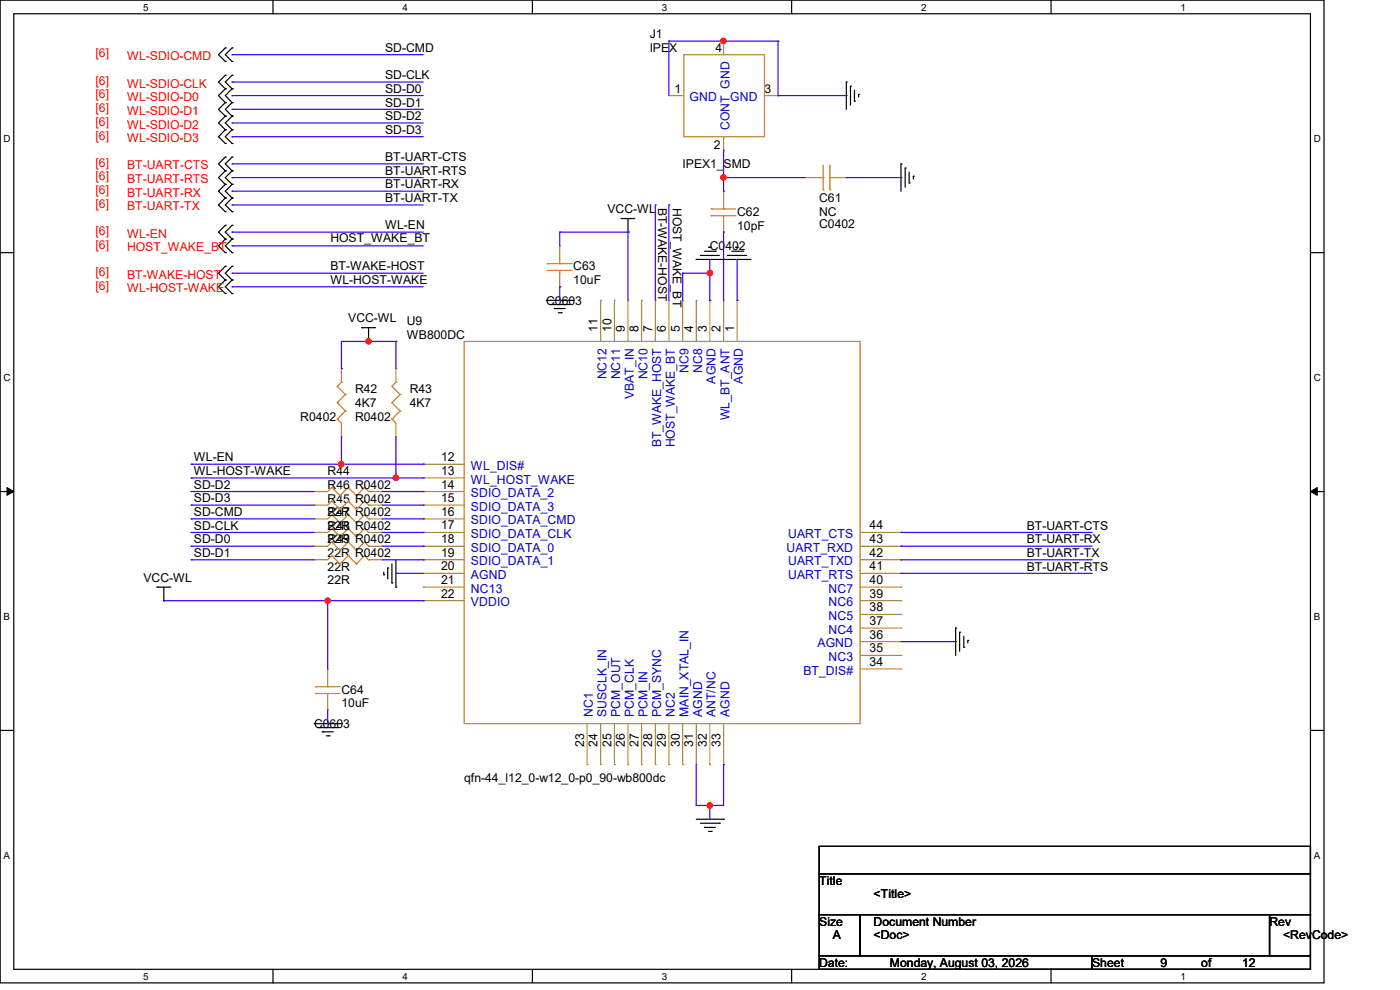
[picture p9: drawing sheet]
<svg xmlns="http://www.w3.org/2000/svg" width="297mm" height="210mm" viewBox="0 0 297 210" stroke-linecap="round" stroke-linejoin="round" font-family="sans-serif">
<g fill="none" stroke="#000" stroke-width=".25">
<path d="M0 0h280.9v208.5h-280.9zM2.9 2.9h275.1v202.7h-275.1zM47.8 10.2h.1M47.8 13h.1M47.8 16h.1M47.8 18.8h.1M47.8 10.2l-1.4 1.4 1.4 1.4M47.8 16l-1.4 1.4 1.4 1.4M47.8 18.8l-1.4 1.5 1.4 1.5M49.2 10.2h.1M49.2 13h.1M49.2 16h.1"/>
<path d="M49.2 18.8h.1M49.2 10.2l-1.4 1.4 1.4 1.4M49.2 16l-1.4 1.4 1.4 1.4M49.2 18.8l-1.4 1.5 1.4 1.5M57.9 0v2.9M112.9 0v2.9M167.9 0v2.9M179.5 17.4h.1M179.5 17.4v5.8M180.4 18.3h.1M180.4 18.3v4M181.3 19.1v2.4"/>
<path d="M223 0v2.9M47.8 21.8h.1M47.8 24.6h.1M47.8 27.5h.1M47.8 30.4h.1M47.8 33.3h.1M47.8 36.2h.1M47.8 39.1h.1M47.8 21.8l-1.4 1.4 1.4 1.4M47.8 24.6l-1.4 1.5 1.4 1.4M47.8 27.5l-1.4 1.5 1.4 1.4M47.8 33.3l-1.4 1.5 1.4 1.4"/>
<path d="M47.8 36.2l-1.4 1.5 1.4 1.4M47.8 39.1l-1.4 1.5 1.4 1.4M49.2 21.8h.1M49.2 24.6h.1M49.2 27.5h.1M49.2 30.4h.1M49.2 33.3h.1M49.2 36.2h.1M49.2 39.1h.1M49.2 21.8l-1.4 1.4 1.4 1.4M49.2 24.6l-1.4 1.5 1.4 1.4M49.2 27.5l-1.4 1.5 1.4 1.4"/>
<path d="M49.2 33.3l-1.4 1.5 1.4 1.4M49.2 36.2l-1.4 1.5 1.4 1.4M49.2 39.1l-1.4 1.5 1.4 1.4M181.3 21.5h.1M182.2 20h.1M182.2 20v.6M191.1 34.8h.1M191.1 34.8v5.8M192 35.6h.1M192 35.6v4.1M192.9 38.8h.1M192.9 36.5v2.3"/>
<path d="M193.8 37.4h.1M193.8 37.4v.6M0 53.6h2.9M47.8 47.8h.1M47.8 50.7h.1M47.8 53.6h.1M47.8 42h.1M47.8 44.9h.1M47.8 56.5h.1M47.8 59.4h.1M47.8 47.8l-1.4 1.4 1.4 1.5M47.8 50.7l-1.4 1.5 1.4 1.4"/>
<path d="M47.8 42l-1.4 1.5 1.4 1.4M47.8 56.5l-1.4 1.5 1.4 1.4M47.8 59.4l-1.4 1.4 1.4 1.5M49.2 47.8h.1M49.2 50.7h.1M49.2 53.6h.1M49.2 42h.1M49.2 44.9h.1M49.2 56.5h.1M49.2 59.4h.1M49.2 47.8l-1.4 1.4 1.4 1.5M49.2 50.7l-1.4 1.5 1.4 1.4"/>
<path d="M49.2 42l-1.4 1.5 1.4 1.4M49.2 56.5l-1.4 1.5 1.4 1.4M49.2 59.4l-1.4 1.4 1.4 1.5M131.8 46.4h.1M131.8 46.4h2.9M133.2 49.2h.1M133.2 46.4v2.8M147.7 55h.1M147.7 55h11.6M148.6 54.2h.1M148.6 54.2h4M149.4 53.3h2.4"/>
<path d="M150.3 52.5h.1M150.3 52.5h.6M151.8 53.3h.1M153.5 55h.1M154.3 54.2h.1M154.3 54.2h4.1M155.2 53.3h2.4M156.1 52.5h.1M156.1 52.5h.6M157.6 53.3h.1M278 53.6h2.9M47.8 62.3h.1"/>
<path d="M49.2 62.3h.1M76.8 69.5h.1M76.8 69.5h2.9M78.2 72.4h.1M78.2 69.5v2.9M115.9 63.7h5.7M116.7 64.6h4.1M117.6 65.4h.1M117.6 65.4h2.3M118.4 66.3h.6M119 66.3h.1M120.8 64.6h.1"/>
<path d="M121.6 63.7h.1M0 104.3h2.9M83.1 119.6v4.1M84 118.7v5.8M278 104.3h2.9M33.3 124.5h.1M33.3 124.5h2.9M34.8 127.4h.1M34.8 124.5v2.9M81.4 121.9h.1M81.4 121.4v.5M82.3 120.5h.1"/>
<path d="M82.3 120.5v2.3M83.1 123.7h.1M84 124.5h.1M202.7 133.2h.1M202.7 133.2v5.8M203.6 134.1h.1M203.6 134.1v4M204.5 137.3h.1M204.5 135v2.3M205.3 135.8h.1M205.3 135.8v.6M0 154.9h2.9"/>
<path d="M66.6 153.5h5.8M67.5 154.3h4M68.4 155.2h.1M68.4 155.2h2.3M69.2 156.1h.6M69.8 156.1h.1M71.5 154.3h.1M72.4 153.5h.1M278 154.9h2.9M147.7 173.8h5.8M148.6 174.6h4M149.4 175.5h.1"/>
<path d="M149.4 175.5h2.4M150.3 176.4h.6M150.9 176.4h.1M152.6 174.6h.1M153.5 173.8h.1M173.8 179.5h104.2v5.8h-104.2zM173.8 185.3h104.2v8.7h-104.2zM173.8 194h8.7v8.7h-8.7zM182.5 194h86.8v8.7h-86.8zM269.3 194h8.7v8.7h-8.7zM57.9 205.6v2.9M112.9 205.6v2.9"/>
<path d="M167.9 205.6v2.9M173.8 202.7h57.9v2.9h-57.9zM223 205.6v2.9M231.7 202.7h46.3v2.9h-46.3z"/>
</g>
<path d="M1.5 103.4l1.4 .9-1.4 .8zM278 104.3l1.4-.9v1.7z" fill="#000"/>
<path d="M1.5 103.4l1.4 .9-1.4 .8zM278 104.3l1.4-.9v1.7z" fill="none" stroke="#000" stroke-width=".21"/>
<g fill="none" stroke="#cc8006" stroke-width=".25">
<path d="M145.1 11.6h17.1v17.4h-17.1zM173.8 37.7h.8M174.6 37.7h.1M174.6 35.1v5.2M176.1 37.7h.1M176.1 37.7h.6M176.1 35.1v5.2M116.1 55.9h.1M116.1 57.4h.1M116.1 55.9h5.3M116.1 57.4h5.3M118.7 57.4h.1"/>
<path d="M118.7 55.9h.1M118.7 55v.9M118.7 57.4v.6M150.9 44.3h.1M150.9 45.8h.1M150.9 44.3h5.2M150.9 45.8h5.2M153.5 45.8h.1M153.5 44.3h.1M153.5 43.5v.8M153.5 45.8v.6M174.6 40.3h.1"/>
<path d="M176.1 40.3h.1M98.5 72.4h84v81.1h-84zM71.5 88.9h.1M71.5 85.4h.1M71.5 82h.1M71.5 88.9l.9 .9M71.5 85.4l1.8 1.8M71.5 82l1.8 1.7M72.4 81.1h.1M72.4 81.1l-.9 .9M73.3 87.2h.1M73.3 83.7h.1"/>
<path d="M73.3 87.2l-1.8 1.7M73.3 83.7l-1.8 1.7M83.1 88.9h.1M83.1 85.4h.1M83.1 82h.1M83.1 88.9l.9 .9M83.1 85.4l1.8 1.8M83.1 82l1.8 1.7M84 81.1h.1M84 81.1l-.9 .9M84.9 87.2h.1M84.9 83.7h.1"/>
<path d="M84.9 87.2l-1.8 1.7M84.9 83.7l-1.8 1.7M70.4 109.2h.1M70.4 112.1h.1M70.4 115h.1M70.4 117.9h.1M70.4 103.4h.1M70.4 106.3h.1M70.4 109.2l-.9 .9M70.4 109.2l1.7 1.7M70.4 112.1l-.9 .8M70.4 112.1l1.7 1.7"/>
<path d="M70.4 115l-.9 .9M70.4 115l1.7 1.7M70.4 117.9l-.9 .8M70.4 117.9l1.7 1.7M70.4 103.4l-.9 .9M70.4 103.4l1.7 1.8M70.4 106.3l-.9 .8M70.4 106.3l1.7 1.7M72.1 110.9h.1M72.1 113.8h.1M72.1 116.7h.1M72.1 119.6h.1"/>
<path d="M72.1 105.2h.1M72.1 108h.1M73.9 109.2h.1M73.9 112.1h.1M73.9 115h.1M73.9 117.9h.1M73.9 103.4h.1M73.9 106.3h.1M73.9 109.2l-1.8 1.7M73.9 109.2l1.7 1.7M73.9 112.1l-1.8 1.7M73.9 112.1l1.7 1.7"/>
<path d="M73.9 115l-1.8 1.7M73.9 115l1.7 1.7M73.9 117.9l-1.8 1.7M73.9 117.9l1.7 1.7M73.9 103.4l-1.8 1.8M73.9 103.4l1.7 1.8M73.9 106.3l-1.8 1.7M73.9 106.3l1.7 1.7M75.6 110.9h.1M75.6 113.8h.1M75.6 116.7h.1M75.6 119.6h.1"/>
<path d="M75.6 105.2h.1M75.6 108h.1M77.3 109.2h.1M77.3 112.1h.1M77.3 115h.1M77.3 117.9h.1M77.3 103.4h.1M77.3 106.3h.1M77.3 109.2l-1.7 1.7M77.3 109.2l.9 .9M77.3 112.1l-1.7 1.7M77.3 112.1l.9 .8"/>
<path d="M77.3 115l-1.7 1.7M77.3 115l.9 .9M77.3 117.9l-1.7 1.7M77.3 117.9l.9 .8M77.3 103.4l-1.7 1.8M77.3 103.4l.9 .9M77.3 106.3l-1.7 1.7M77.3 106.3l.9 .8M78.2 110.1h.1M78.2 112.9h.1M78.2 115.9h.1M78.2 118.7h.1"/>
<path d="M78.2 104.3h.1M78.2 107.1h.1M66.9 145.7h.1M66.9 147.1h.1M66.9 145.7h5.2M66.9 147.1h5.2M69.5 147.1h.1M69.5 145.7h.1M69.5 144.8v.9M69.5 147.1v.6"/>
</g>
<g fill="none" stroke="#a84" stroke-width=".25">
<path d="M153.5 8.7h.1M153.5 8.7v2.9M141.9 20.3h.1M141.9 20.3h2.9M153.5 31.9h.1M153.5 29v2.9M162.2 20.3h2.9M165.1 20.3h.1M170.9 37.7h.1M170.9 37.7h2.9M176.7 37.7h2.8M179.5 37.7h.1"/>
<path d="M118.7 52.2h.1M118.7 52.2v2.8M118.7 58v2.8M153.5 49.2h.1M153.5 40.6h.1M153.5 40.6v2.9M153.5 46.4v2.8M72.4 78.2h.1M72.4 78.2v2.9M84 78.2h.1M84 78.2v2.9M118.7 60.8h.1"/>
<path d="M127.4 63.7h.1M127.4 63.7v8.7M130.3 63.7h.1M130.3 63.7v8.7M133.2 63.7h.1M133.2 63.7v8.7M136.1 63.7h.1M136.1 63.7v8.7M139 63.7h.1M139 63.7v8.7M141.9 63.7h.1M141.9 63.7v8.7"/>
<path d="M144.8 63.7h.1M144.8 63.7v8.7M147.7 63.7h.1M147.7 63.7v8.7M150.6 63.7h.1M150.6 63.7v8.7M153.5 63.7h.1M153.5 63.7v8.7M156.4 63.7h.1M156.4 63.7v8.7M72.4 92.7h.1M72.4 89.8v2.9"/>
<path d="M84 92.7h.1M84 89.8v2.9M89.8 98.5h.1M89.8 98.5h8.7M66.6 110.1h.1M66.6 112.9h.1M66.6 115.9h.1M66.6 118.7h.1M66.6 104.3h.1M66.6 107.1h.1M66.6 110.1h2.9M66.6 112.9h2.9"/>
<path d="M66.6 115.9h2.9M66.6 118.7h2.9M66.6 104.3h2.9M66.6 107.1h2.9M78.2 110.1h2.9M78.2 112.9h2.9M78.2 115.9h2.9M78.2 118.7h2.9M78.2 104.3h2.9M78.2 107.1h2.9M81.1 110.1h.1M81.1 112.9h.1"/>
<path d="M81.1 115.9h.1M81.1 118.7h.1M81.1 104.3h.1M81.1 107.1h.1M89.8 115.9h.1M89.8 118.7h.1M89.8 104.3h.1M89.8 107.1h.1M89.8 112.9h.1M89.8 110.1h.1M89.8 101.4h.1M89.8 110.1h8.7"/>
<path d="M89.8 112.9h8.7M89.8 115.9h8.7M89.8 118.7h8.7M89.8 104.3h8.7M89.8 107.1h8.7M89.8 101.4h8.7M182.5 112.9h8.6M182.5 115.9h8.6M182.5 118.7h8.6M191.1 112.9h.1M191.1 115.9h.1M191.1 118.7h.1"/>
<path d="M89.8 121.6h.1M89.8 127.4h.1M89.8 124.5h.1M89.8 121.6h8.7M89.8 124.5h8.7M89.8 127.4h8.7M182.5 121.6h8.6M182.5 136.1h8.6M182.5 133.2h8.6M182.5 139h8.6M182.5 130.3h8.6M182.5 124.5h8.6"/>
<path d="M182.5 127.4h8.6M191.1 136.1h.1M191.1 133.2h.1M191.1 139h.1M191.1 130.3h.1M191.1 124.5h.1M191.1 127.4h.1M191.1 121.6h.1M69.5 150.6h.1M69.5 141.9h.1M69.5 141.9v2.9M69.5 147.7v2.9"/>
<path d="M124.5 153.5v8.7M127.4 153.5v8.7M130.3 153.5v8.7M133.2 153.5v8.7M136.1 153.5v8.7M139 153.5v8.7M141.9 153.5v8.7M144.8 153.5v8.7M147.7 153.5v8.7M150.6 153.5v8.7M153.5 153.5v8.7M182.5 141.9h8.6"/>
<path d="M191.1 141.9h.1M124.5 162.2h.1M127.4 162.2h.1M130.3 162.2h.1M133.2 162.2h.1M136.1 162.2h.1M139 162.2h.1M141.9 162.2h.1M144.8 162.2h.1M147.7 162.2h.1M150.6 162.2h.1M153.5 162.2h.1"/>
</g>
<g fill="none" stroke="#4200ff" stroke-width=".25">
<path d="M49.2 11.6h.1M49.2 17.4h.1M49.2 11.6h40.6M49.2 17.4h40.6M49.2 20.3h.1M49.2 23.2h.1M49.2 26.1h.1M49.2 29h.1M49.2 20.3h40.6M49.2 23.2h40.6M49.2 26.1h40.6M49.2 29h40.6"/>
<path d="M40.6 98.5h.1M40.6 98.5h31.8M40.6 104.3h.1M40.6 107.1h.1M40.6 110.1h.1M40.6 112.9h.1M40.6 115.9h.1M40.6 118.7h.1M40.6 101.4h.1M40.6 104.3h26M40.6 107.1h26M40.6 110.1h26"/>
<path d="M40.6 112.9h26M40.6 115.9h26M40.6 118.7h26M40.6 101.4h43.4M84 121.6h.1M84 121.6h5.8"/>
</g>
<circle cx="84" cy="101.3" r=".55" fill="#f00"/>
<circle cx="84" cy="101.3" r=".55" fill="none" stroke="#f00" stroke-width=".25"/>
<path d="M49.2 49.2h.1M49.2 52.2h.1M49.2 49.2h40.6M49.2 52.2h40.6M69.5 127.4h.1M69.5 127.4v14.5M69.5 127.4h20.3M89.8 127.4h.1" fill="none" stroke="#4200ff" stroke-width=".25"/>
<circle cx="69.5" cy="127.4" r=".55" fill="#f00"/>
<circle cx="69.5" cy="127.4" r=".55" fill="none" stroke="#f00" stroke-width=".25"/>
<g fill="none" stroke="#4200ff" stroke-width=".25">
<path d="M49.2 34.8h.1M49.2 37.7h.1M49.2 34.8h40.6M49.2 37.7h40.6M49.2 40.6h.1M49.2 43.5h.1M49.2 40.6h40.6M49.2 43.5h40.6M191.1 112.9h.1M191.1 115.9h.1M191.1 118.7h.1M191.1 112.9h40.6"/>
<path d="M191.1 115.9h40.6M191.1 118.7h40.6M34.8 127.4h.1M34.8 127.4h34.7M191.1 121.6h.1M191.1 136.1h11.6M191.1 121.6h40.6M202.7 136.1h.1M69.5 153.5h.1M69.5 150.6v2.9M147.7 170.9h.1M147.7 162.2v8.7"/>
<path d="M150.6 170.9h.1M150.6 170.9v2.9M153.5 162.2h.1M153.5 162.2v8.7h-5.8"/>
</g>
<circle cx="150.6" cy="170.9" r=".55" fill="#f00"/>
<circle cx="150.6" cy="170.9" r=".55" fill="none" stroke="#f00" stroke-width=".25"/>
<g fill="none" stroke="#4200ff" stroke-width=".25">
<path d="M153.5 37.7h.1M153.5 31.9v5.8M153.5 37.7h17.4M118.7 49.2h.1M118.7 49.2v3M118.7 49.2h14.5M133.2 49.2h.1M133.2 49.2v14.5M139 43.5h.1M139 43.5v20.2M141.9 43.5h.1M141.9 43.5v20.2"/>
<path d="M153.5 49.2h.1M153.5 49.2v14.5M118.7 60.8h.1M118.7 60.8v2.9"/>
</g>
<circle cx="153.5" cy="37.6" r=".55" fill="#f00"/>
<circle cx="153.5" cy="37.6" r=".55" fill="none" stroke="#f00" stroke-width=".25"/>
<path d="M141.9 8.7h.1M141.9 8.7v11.6M141.9 8.7h11.6M153.5 8.7h.1M153.5 37.7v2.9M179.5 37.7h11.6M191.1 37.7h.1M153.5 40.6h.1" fill="none" stroke="#4200ff" stroke-width=".25"/>
<circle cx="153.5" cy="8.7" r=".55" fill="#f00"/>
<circle cx="153.5" cy="8.7" r=".55" fill="none" stroke="#f00" stroke-width=".25"/>
<path d="M153.5 8.7h11.6M165.1 8.7h.1M165.1 8.7v11.6M165.1 20.3h.1M165.1 20.3h14.4M179.5 20.3h.1M49.2 58h.1M49.2 58h40.6M150.6 58h.1M150.6 55v3M49.2 60.8h.1M49.2 60.8h40.6" fill="none" stroke="#4200ff" stroke-width=".25"/>
<circle cx="150.6" cy="57.9" r=".55" fill="#f00"/>
<circle cx="150.6" cy="57.9" r=".55" fill="none" stroke="#f00" stroke-width=".25"/>
<g fill="none" stroke="#4200ff" stroke-width=".25">
<path d="M144.8 58h.1M144.8 58v5.7M144.8 58h5.8M150.6 58h.1M150.6 58v5.7M156.4 55v8.7M150.6 63.7h.1M156.4 63.7h.1M72.4 98.5h.1M72.4 92.7v5.8M72.4 98.5h17.4M89.8 98.5h.1"/>
<path d="M81.1 118.7h8.7M81.1 110.1h8.7M81.1 112.9h8.7M81.1 115.9h8.7M81.1 104.3h8.7M81.1 107.1h8.7M89.8 118.7h.1M89.8 110.1h.1M89.8 112.9h.1M89.8 115.9h.1M89.8 104.3h.1M89.8 107.1h.1"/>
</g>
<circle cx="72.4" cy="98.5" r=".55" fill="#f00"/>
<circle cx="72.4" cy="98.5" r=".55" fill="none" stroke="#f00" stroke-width=".25"/>
<path d="M72.4 72.4h5.8M78.2 72.4h.1M84 72.4h.1M84 72.4v5.8M84 92.7v8.7M84 101.4h.1M84 101.4h5.8M89.8 101.4h.1" fill="none" stroke="#4200ff" stroke-width=".25"/>
<circle cx="78.2" cy="72.4" r=".55" fill="#f00"/>
<circle cx="78.2" cy="72.4" r=".55" fill="none" stroke="#f00" stroke-width=".25"/>
<path d="M72.4 78.2h.1M72.4 72.4v5.8M78.2 72.4h5.8M84 72.4h.1" fill="none" stroke="#4200ff" stroke-width=".25"/>
<circle cx="84" cy="101.3" r=".55" fill="#f00"/>
<circle cx="84" cy="101.3" r=".55" fill="none" stroke="#f00" stroke-width=".25"/>
<circle cx="69.5" cy="127.4" r=".55" fill="#f00"/>
<circle cx="69.5" cy="127.4" r=".55" fill="none" stroke="#f00" stroke-width=".25"/>
<circle cx="150.6" cy="170.9" r=".55" fill="#f00"/>
<circle cx="150.6" cy="170.9" r=".55" fill="none" stroke="#f00" stroke-width=".25"/>
<circle cx="153.5" cy="37.6" r=".55" fill="#f00"/>
<circle cx="153.5" cy="37.6" r=".55" fill="none" stroke="#f00" stroke-width=".25"/>
<circle cx="153.5" cy="8.7" r=".55" fill="#f00"/>
<circle cx="153.5" cy="8.7" r=".55" fill="none" stroke="#f00" stroke-width=".25"/>
<circle cx="150.6" cy="57.9" r=".55" fill="#f00"/>
<circle cx="150.6" cy="57.9" r=".55" fill="none" stroke="#f00" stroke-width=".25"/>
<circle cx="72.4" cy="98.5" r=".55" fill="#f00"/>
<circle cx="72.4" cy="98.5" r=".55" fill="none" stroke="#f00" stroke-width=".25"/>
<circle cx="78.2" cy="72.4" r=".55" fill="#f00"/>
<circle cx="78.2" cy="72.4" r=".55" fill="none" stroke="#f00" stroke-width=".25"/>
<g font-size="2.6">
<text x="81.7" y="11">SD-CMD</text>
<text x="137.8" y="8.1">J1</text>
<text x="137.8" y="11">IPE</text>
<text x="142" y="11">X</text>
<text x="151.8" y="11">4</text>
<text x="81.7" y="16.8">SD-CLK</text>
<text x="81.7" y="19.7">SD-D0</text>
<text x="81.7" y="22.6">SD-D1</text>
<text x="143.1" y="19.7">1</text>
<text x="162.2" y="19.7">3</text>
<text x="81.7" y="25.5">SD-D2</text>
<text x="81.7" y="28.4">SD-D3</text>
<text x="81.7" y="34.2">BT-UART-CTS</text>
<text x="144.8" y="35.6">IPEX1_</text>
<text x="151.5" y="31.6">2</text>
<text x="153.5" y="35.6">SMD</text>
<text x="81.7" y="37.1">BT-UART-RTS</text>
<text x="81.7" y="40">BT-UART-RX</text>
<text x="81.7" y="42.9">BT-UART-TX</text>
<text x="128.9" y="45.2">VCC-WL</text>
<text x="139.6" y="44.1" transform="rotate(90 139.6 44.1)">BT-WAKE-HOST</text>
<text x="142.7" y="44.1" transform="rotate(90 142.7 44.1)">HOST_WAKE_BT</text>
<text x="156.4" y="45.8">C62</text>
<text x="173.8" y="42.9">C61</text>
<text x="173.8" y="45.8">NC</text>
<text x="70.1" y="51.4">HOST_WAKE_BT</text>
<text x="81.7" y="48.6">WL-EN</text>
<text x="150.6" y="53">C0</text>
<text x="153.9" y="53">402</text>
<text x="156.4" y="48.7">10pF</text>
<text x="173.8" y="48.4">C0402</text>
<text x="70.1" y="57.4">BT-WAKE-HOST</text>
<text x="121.6" y="57.4">C63</text>
<text x="70.1" y="60.2">WL-HOST-WAKE</text>
<text x="115.9" y="64.6">C0603</text>
<text x="121.6" y="60.3">10uF</text>
<text x="73.9" y="68.4">VCC-WL</text>
<text x="86.3" y="69">U9</text>
<text x="86.3" y="71.8">WB800DC</text>
<text x="126.8" y="70.4" transform="rotate(-90 126.8 70.4)">11</text>
<text x="129.7" y="70.4" transform="rotate(-90 129.7 70.4)">10</text>
<text x="132.6" y="70.4" transform="rotate(-90 132.6 70.4)">9</text>
<text x="135.5" y="70.4" transform="rotate(-90 135.5 70.4)">8</text>
<text x="138.4" y="70.4" transform="rotate(-90 138.4 70.4)">7</text>
<text x="141.3" y="70.4" transform="rotate(-90 141.3 70.4)">6</text>
<text x="144.2" y="70.4" transform="rotate(-90 144.2 70.4)">5</text>
<text x="147.1" y="70.4" transform="rotate(-90 147.1 70.4)">4</text>
<text x="149.9" y="70.4" transform="rotate(-90 149.9 70.4)">3</text>
<text x="152.9" y="70.4" transform="rotate(-90 152.9 70.4)">2</text>
<text x="155.7" y="70.4" transform="rotate(-90 155.7 70.4)">1</text>
<text x="75.3" y="83.4">R42</text>
<text x="86.9" y="83.4">R43</text>
<text x="63.7" y="89.2">R0402</text>
<text x="75.3" y="86.3">4K7</text>
<text x="75.3" y="89.2">R0402</text>
<text x="86.9" y="86.3">4K7</text>
<text x="41.1" y="97.9">WL-EN</text>
<text x="41.1" y="100.8">WL-HOST-WAKE</text>
<text x="69.5" y="100.8">R44</text>
<text x="93.6" y="100.8">13</text>
<text x="93.6" y="97.8">12</text>
<text x="41.1" y="103.7">SD-D2</text>
<text x="41.1" y="106.6">SD-D3</text>
<text x="69.5" y="106.6">R45 R0402</text>
<text x="69.5" y="103.7">R46 R0402</text>
<text x="93.6" y="103.6">14</text>
<text x="93.6" y="106.5">15</text>
<text x="41.1" y="109.5">SD-CMD</text>
<text x="41.1" y="112.4">SD-CLK</text>
<text x="69.5" y="109.5">R47</text>
<text x="69.5" y="112.4">R48</text>
<text x="69.5" y="109.5">22R R0402</text>
<text x="69.5" y="112.4">22R R0402</text>
<text x="93.6" y="112.3">17</text>
<text x="93.6" y="109.4">16</text>
<text x="184.5" y="112.3">44</text>
<text x="217.8" y="112.4">BT-UART-CTS</text>
<text x="41.1" y="115.3">SD-D0</text>
<text x="41.1" y="118.2">SD-D1</text>
<text x="69.5" y="115.3">22R R0402</text>
<text x="69.5" y="118.2">22R R0402</text>
<text x="69.5" y="115.3">R49</text>
<text x="93.6" y="115.2">18</text>
<text x="93.6" y="118.1">19</text>
<text x="184.5" y="115.2">43</text>
<text x="184.5" y="118.1">42</text>
<text x="217.8" y="115.3">BT-UART-RX</text>
<text x="217.8" y="118.2">BT-UART-TX</text>
<text x="30.4" y="123.4">VCC-WL</text>
<text x="69.5" y="121.1">22R</text>
<text x="69.5" y="124">22R</text>
<text x="93.6" y="121">20</text>
<text x="93.6" y="123.9">21</text>
<text x="184.5" y="123.9">40</text>
<text x="184.5" y="121">41</text>
<text x="217.8" y="121">BT-UART-RTS</text>
<text x="93.6" y="126.8">22</text>
<text x="184.5" y="129.7">38</text>
<text x="184.5" y="126.8">39</text>
<text x="184.5" y="135.5">36</text>
<text x="184.5" y="132.6">37</text>
<text x="184.5" y="141.3">34</text>
<text x="184.5" y="138.4">35</text>
<text x="72.4" y="147.2">C64</text>
<text x="66.6" y="154.4">C0603</text>
<text x="72.4" y="150">10uF</text>
<text x="123.9" y="158.4" transform="rotate(-90 123.9 158.4)">23</text>
<text x="126.8" y="158.4" transform="rotate(-90 126.8 158.4)">24</text>
<text x="129.7" y="158.4" transform="rotate(-90 129.7 158.4)">25</text>
<text x="132.6" y="158.4" transform="rotate(-90 132.6 158.4)">26</text>
<text x="135.5" y="158.4" transform="rotate(-90 135.5 158.4)">27</text>
<text x="138.4" y="158.4" transform="rotate(-90 138.4 158.4)">28</text>
<text x="141.3" y="158.4" transform="rotate(-90 141.3 158.4)">29</text>
<text x="144.2" y="158.4" transform="rotate(-90 144.2 158.4)">30</text>
<text x="147.1" y="158.4" transform="rotate(-90 147.1 158.4)">31</text>
<text x="149.9" y="158.4" transform="rotate(-90 149.9 158.4)">32</text>
<text x="152.9" y="158.4" transform="rotate(-90 152.9 158.4)">33</text>
<text x="98.5" y="165.9">qfn-44_l12_0-w12_0-p0_90-wb800dc</text>
<text x="173.8" y="187.7">Title</text>
<text x="185.3" y="190.6">&lt;Title&gt;</text>
<text x="173.8" y="196.3">Size</text>
<text x="185.3" y="196.3">Document Number</text>
<text x="269.3" y="196.3">Rev</text>
<text x="176.7" y="199.3">A</text>
<text x="185.3" y="199.3">&lt;Doc&gt;</text>
<text x="272.2" y="199.3">&lt;Rev</text>
<text x="278.3" y="199.3">Co</text>
<text x="281.6" y="199.3">de&gt;</text>
<text x="173.8" y="205.1">Date:</text>
<text x="188.8" y="205.1">Monday, August 03, 2026</text>
<text x="231.7" y="205.1">Sheet</text>
<text x="246.2" y="205.1">9</text>
<text x="254.8" y="205.1">of</text>
<text x="263.5" y="205.1">12</text>
</g>
<g font-size="2.6" fill="#f00">
<text x="20.3" y="12.2">[6]</text>
<text x="20.3" y="18">[6]</text>
<text x="27" y="12.8">WL-SDIO-CMD</text>
<text x="20.3" y="20.9">[6]</text>
<text x="20.3" y="23.8">[6]</text>
<text x="27" y="18.6">WL-SDIO-CLK</text>
<text x="27" y="21.5">WL-SDIO-D0</text>
<text x="20.3" y="26.7">[6]</text>
<text x="20.3" y="29.6">[6]</text>
<text x="27" y="24.3">WL-SDIO-D1</text>
<text x="27" y="27.3">WL-SDIO-D2</text>
<text x="20.3" y="35.3">[6]</text>
<text x="27" y="30.1">WL-SDIO-D3</text>
<text x="27" y="35.9">BT-UART-CTS</text>
<text x="20.3" y="38.3">[6]</text>
<text x="20.3" y="41.1">[6]</text>
<text x="27" y="38.8">BT-UART-RTS</text>
<text x="27" y="41.7">BT-UART-RX</text>
<text x="20.3" y="44.1">[6]</text>
<text x="27" y="44.6">BT-UART-TX</text>
<text x="20.3" y="49.8">[6]</text>
<text x="20.3" y="52.7">[6]</text>
<text x="27" y="50.4">WL-EN</text>
<text x="27" y="53.3">HOST_WAKE_BT</text>
<text x="20.3" y="58.5">[6]</text>
<text x="27" y="59.1">BT-WAKE-HOST</text>
<text x="20.3" y="61.4">[6]</text>
<text x="27" y="62">WL-HOST-WAKE</text>
</g>
<g font-size="2.6" fill="#00c">
<text x="146.3" y="21.5">GND</text>
<text x="154.9" y="21.5">GND</text>
<text x="154.7" y="27.6" transform="rotate(-90 154.7 27.6)">CONT GND</text>
<text x="128.7" y="80.5" transform="rotate(-90 128.7 80.5)">NC12</text>
<text x="131.6" y="80.5" transform="rotate(-90 131.6 80.5)">NC11</text>
<text x="137.3" y="80.5" transform="rotate(-90 137.3 80.5)">NC10</text>
<text x="146" y="79" transform="rotate(-90 146 79)">NC9</text>
<text x="148.9" y="79" transform="rotate(-90 148.9 79)">NC8</text>
<text x="151.8" y="81.4" transform="rotate(-90 151.8 81.4)">AGND</text>
<text x="157.6" y="81.4" transform="rotate(-90 157.6 81.4)">AGND</text>
<text x="134.5" y="84.7" transform="rotate(-90 134.5 84.7)">VBAT_IN</text>
<text x="154.7" y="89.1" transform="rotate(-90 154.7 89.1)">WL_BT_ANT</text>
<text x="140.3" y="94.9" transform="rotate(-90 140.3 94.9)">BT_WAKE_HOST</text>
<text x="143.1" y="94.9" transform="rotate(-90 143.1 94.9)">HOST_WAKE_BT</text>
<text x="99.9" y="99.7">WL_DIS#</text>
<text x="99.9" y="105.5">SDIO_DATA_2</text>
<text x="99.9" y="102.6">WL_HOST_WAKE</text>
<text x="99.9" y="108.3">SDIO_DATA_3</text>
<text x="99.9" y="111.3">SDIO_DATA_CMD</text>
<text x="99.9" y="117.1">SDIO_DATA_0</text>
<text x="99.9" y="119.9">SDIO_DATA_1</text>
<text x="99.9" y="114.1">SDIO_DATA_CLK</text>
<text x="166.9" y="117.1">UART_RXD</text>
<text x="167.2" y="114.1">UART_CTS</text>
<text x="167.2" y="119.9">UART_TXD</text>
<text x="99.9" y="122.8">AGND</text>
<text x="99.9" y="125.7">NC13</text>
<text x="167.2" y="122.8">UART_RTS</text>
<text x="175.8" y="125.7">NC7</text>
<text x="99.9" y="128.6">VDDIO</text>
<text x="175.8" y="131.5">NC5</text>
<text x="175.8" y="128.6">NC6</text>
<text x="173.4" y="137.3">AGND</text>
<text x="175.8" y="134.4">NC4</text>
<text x="170.4" y="143.1">BT_DIS#</text>
<text x="175.8" y="140.2">NC3</text>
<text x="125.8" y="152.1" transform="rotate(-90 125.8 152.1)">NC1</text>
<text x="128.7" y="152.1" transform="rotate(-90 128.7 152.1)">SUSCLK_IN</text>
<text x="131.6" y="152.1" transform="rotate(-90 131.6 152.1)">PCM_OUT</text>
<text x="134.5" y="152.1" transform="rotate(-90 134.5 152.1)">PCM_CLK</text>
<text x="137.3" y="152.1" transform="rotate(-90 137.3 152.1)">PCM_IN</text>
<text x="140.3" y="152.1" transform="rotate(-90 140.3 152.1)">PCM_SYNC</text>
<text x="143.1" y="152.1" transform="rotate(-90 143.1 152.1)">NC2</text>
<text x="146" y="152.1" transform="rotate(-90 146 152.1)">MAIN_XTAL_IN</text>
<text x="148.9" y="152.1" transform="rotate(-90 148.9 152.1)">AGND</text>
<text x="151.8" y="152.1" transform="rotate(-90 151.8 152.1)">ANT/NC</text>
<text x="154.7" y="152.1" transform="rotate(-90 154.7 152.1)">AGND</text>
</g>
<g font-size="2.1">
<text x="30.4" y="2.2">5</text>
<text x="85.4" y="2.2">4</text>
<text x="140.4" y="2.2">3</text>
<text x="195.4" y="2.2">2</text>
<text x="250.4" y="2.2">1</text>
<text x=".8" y="30.1">D</text>
<text x="278.7" y="30.1">D</text>
<text x=".8" y="80.8">C</text>
<text x="278.7" y="80.8">C</text>
<text x=".8" y="131.5">B</text>
<text x="278.7" y="131.5">B</text>
<text x=".8" y="182.2">A</text>
<text x="278.7" y="182.2">A</text>
<text x="30.4" y="207.8">5</text>
<text x="85.4" y="207.8">4</text>
<text x="140.4" y="207.8">3</text>
<text x="195.4" y="207.8">2</text>
<text x="250.4" y="207.8">1</text>
</g>
</svg>
